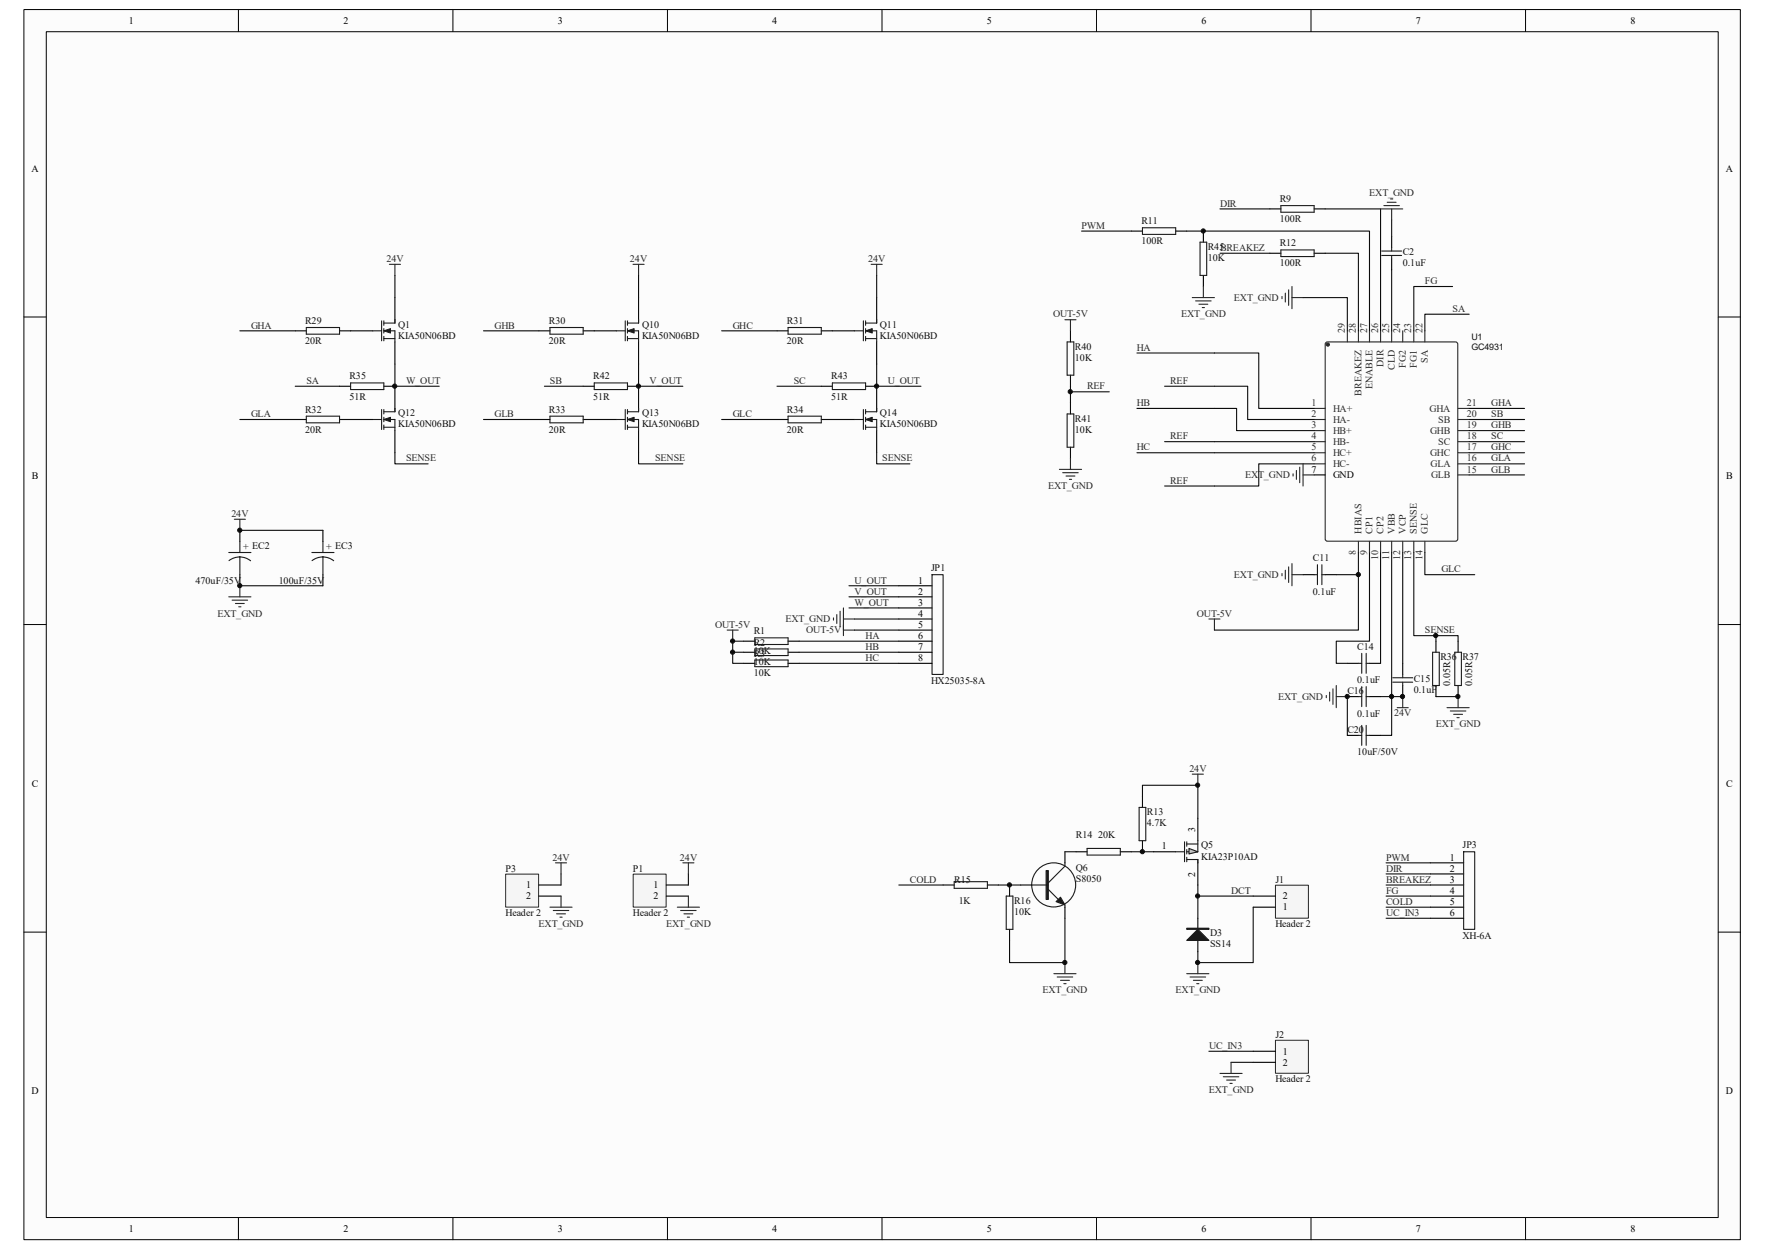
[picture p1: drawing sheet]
<svg xmlns="http://www.w3.org/2000/svg" width="297mm" height="210mm" viewBox="0 0 297 210" stroke-linecap="round" stroke-linejoin="round" font-family="sans-serif">
<path d="M4.1 1.7h288.8v206.7h-288.8z" fill="#fcfcfc"/>
<path d="M4 1.6h288.9v206.8h-288.9z" fill="none" stroke="#000" stroke-width=".17"/>
<path d="M7.8 5.4h281.3v199.3h-281.3z" fill="#fcfcfc"/>
<g fill="none" stroke="#000" stroke-width=".17">
<path d="M7.8 5.3h281.3v199.4h-281.3zM40.1 1.6v3.7M76.2 1.6v3.7M112.3 1.6v3.7M148.4 1.6v3.7M184.5 1.6v3.7M220.6 1.6v3.7M256.7 1.6v3.7M4 53.3h3.7M289.2 53.3h3.7M4 105h3.7M289.2 105h3.7"/>
<path d="M4 156.7h3.7M289.2 156.7h3.7M40.1 204.7v3.7M76.2 204.7v3.7M112.3 204.7v3.7M148.4 204.7v3.7M184.5 204.7v3.7M220.6 204.7v3.7M256.7 204.7v3.7"/>
</g>
<g fill="none" stroke="#292929" stroke-width=".19">
<path d="M223.2 57.5h21.7l.4 .2v32.9l-.2 .3-21.7 .1-.3-.2-.1-32.9zM226.7 55.6v1.9M228.6 55.6v1.9M230.5 55.6v1.9M232.3 55.6v1.9M234.2 55.6v1.9M236 55.6v1.9M237.9 55.6v1.9M239.8 55.6v1.9M221.1 68.7h1.9M221.1 70.5h1.9M221.1 72.4h1.9"/>
<path d="M221.1 74.3h1.9M221.1 76.1h1.9M221.1 78h1.9M245.4 68.7h1.8M245.4 70.5h1.8M245.4 72.4h1.8M245.4 74.3h1.8M245.4 76.1h1.8M245.4 78h1.8M245.4 79.9h1.8M228.6 91v1.9M230.5 91v1.9"/>
<path d="M232.3 91v1.9M234.2 91v1.9M236 91v1.9M237.9 91v1.9M239.8 91v1.9"/>
</g>
<circle cx="223.4" cy="57.9" r=".26" fill="#292929" stroke="#292929" stroke-width=".19"/>
<g fill="none" stroke="#000" stroke-width=".19">
<path d="M190.4 38.9h1.9M197.8 38.9h1.9M202.5 38.9v1.8M213.7 35.1h1.8M221.1 35.1h1.9M234.2 39.8v1.9M49.7 55.6h1.8M57.1 55.6h5.6M66.5 50v3.8M66.5 57.5v3.7M90.7 55.6h1.8M98.1 55.6h5.6"/>
<path d="M107.5 50v3.8M107.5 57.5v3.7M130.7 55.6h1.9M138.2 55.6h5.6M147.5 50v3.8M147.5 57.5v3.7M180.1 55.6v1.9M202.5 46.3v1.9M213.7 42.6h1.8M221.1 42.6h1.9M234.2 43.5v1.9M49.7 70.5h1.8"/>
<path d="M57.1 70.5h5.6M57.1 64.9h1.9M64.6 64.9h1.9v3.8M66.5 72.4v3.7M90.7 70.5h1.8M98.1 70.5h5.6M98.1 64.9h1.9M105.6 64.9h1.9v3.8M107.5 72.4v3.7M130.7 70.5h1.9M138.2 70.5h5.6M138.2 64.9h1.9"/>
<path d="M145.7 64.9h1.8v3.8M147.5 72.4v3.7M180.1 63.1v1.8M180.1 67.7v1.9M180.1 75.2v1.9M221.1 79.9h1.9M40.4 89.2v1.8M40.4 96.6v1.9M219.3 96.6h1.8M223 96.6h1.9M226.7 111.5h1.9M226.7 117.1h1.9"/>
<path d="M230.5 111.5h1.8M230.5 117.1h1.8M236 111.5v1.9M236 115.3v1.8M241.6 107.8v1.9M241.6 115.3v1.8M245.4 107.8v1.9M245.4 115.3v1.8M226.7 123.7h1.9M230.5 123.7h1.8"/>
</g>
<g fill="none" stroke="#0e0e0e" stroke-width=".19">
<path d="M182 38.9h8.4M199.7 38.9h30.8v16.7M205.3 35.1h8.4M223 35.1h9.3v20.5M234.2 37v2.8M40.4 55.6h9.3M66.5 46.3v3.7M81.4 55.6h9.3M107.5 46.3v3.7M121.4 55.6h9.3M147.5 46.3v3.7M191.3 59.4h20.5v9.3h9.3"/>
<path d="M205.3 42.6h8.4M219.3 50h7.4v5.6M223 42.6h5.6v13M234.2 45.4v10.2M244.4 48.2h-6.5v7.4M247.2 52.8h-7.4v2.8M40.4 70.5h9.3M49.7 64.9h7.4M66.5 76.1v1.9h5.5M66.5 61.2v3.7h7.4M81.4 70.5h9.3M91.6 64.9h6.5"/>
<path d="M107.5 76.1v1.9h7.4M107.5 61.2v3.7h7.4M121.4 70.5h9.3M130.7 64.9h7.5M147.5 76.1v1.9h5.6M147.5 61.2v3.7h7.5M180.1 64.9v2.8M180.1 65.9h6.6M191.3 68.7h16.8v3.7h13M191.3 76.1h29.8M196 64.9h14v5.6h11.1M196 74.3h25.1"/>
<path d="M221.1 78h-9.3v3.7h-15.8M247.2 76.1h9.3M247.2 74.3h9.3M247.2 68.7h9.3M247.2 70.5h9.3M247.2 72.4h9.3M247.2 78h9.3M247.2 79.9h9.3M142.9 98.5h8.4M224.9 96.6h3.7M228.6 96.6v9.3h-24.2M228.6 92.9v3.7"/>
<path d="M230.5 92.9v14.9h-5.6v3.7h1.8M232.3 92.9v18.6M234.2 92.9v30.8h-1.9M236 92.9v18.6M237.9 92.9v14h7.5v.9M239.8 92.9v3.7h8.4M142.9 100.4h8.4M142.9 102.2h8.4M226.7 117.1v6.6M232.3 117.1h3.7M241.6 117.1h3.8M241.6 106.9v.9"/>
</g>
<g fill="none" stroke="#1c1c1c" stroke-width=".19">
<path d="M192.3 38.3h5.5v1.1h-5.5zM215.5 34.6h5.6v1.1h-5.6zM51.5 55.1h5.6v1.1h-5.6zM62.7 55.6h1.5M64.2 54v3.3M64.6 55.6h1.9v1.9M64.6 56.9h1.9M64.6 54v.7M64.6 55.3v.7M64.6 56.6v.7M66.5 53.8v.5h-1.9M92.5 55.1h5.6v1.1h-5.6z"/>
<path d="M103.7 55.6h1.5M105.2 54v3.3M105.6 55.6h1.9v1.9M105.6 56.9h1.9M105.6 54v.7M105.6 55.3v.7M105.6 56.6v.7M107.5 53.8v.5h-1.9M132.6 55.1h5.6v1.1h-5.6zM143.8 55.6h1.5M145.3 54v3.3M145.7 55.6h1.8v1.9"/>
<path d="M145.7 56.9h1.8M145.7 54v.7M145.7 55.3v.7M145.7 56.6v.7M147.5 53.8v.5h-1.8M179.6 57.5h1.1v5.6h-1.1zM201.9 40.7h1.2v5.6h-1.2zM215.5 42h5.6v1.1h-5.6zM232.5 42.2h3.4M232.5 43h3.4M234.2 41.7v.5M234.2 43v.5"/>
<path d="M51.5 70h5.6v1.1h-5.6zM59 64.4h5.6v1.1h-5.6zM62.7 70.5h1.5M64.2 68.9v3.3M64.6 70.5h1.9v1.9M64.6 68.9v.7M64.6 70.2v.7M64.6 71.5v.7M64.6 71.8h1.9M66.5 68.7v.5h-1.9M92.5 70h5.6v1.1h-5.6zM100 64.4h5.6v1.1h-5.6z"/>
<path d="M103.7 70.5h1.5M105.2 68.9v3.3M105.6 70.5h1.9v1.9M105.6 71.8h1.9M105.6 68.9v.7M105.6 70.2v.7M105.6 71.5v.7M107.5 68.7v.5h-1.9M132.6 70h5.6v1.1h-5.6zM140.1 64.4h5.6v1.1h-5.6zM143.8 70.5h1.5M145.3 68.9v3.3"/>
<path d="M145.7 70.5h1.8v1.9M145.7 71.8h1.8M145.7 68.9v.7M145.7 70.2v.7M145.7 71.5v.7M147.5 68.7v.5h-1.8M179.6 69.6h1.1v5.6h-1.1zM38.5 92.9h3.7M40.4 91v1.9M40.4 93.6v3M40.4 93.7l1.1 .2 .7 .4M40.4 93.7l-.8 .1-1.1 .5"/>
<path d="M221.1 96.6h.6M221.7 95v3.3M222.4 96.6h.6M222.4 95v3.3M228.6 111.5h.6M228.6 117.1h.6M229.2 109.9v3.3M229.2 115.5v3.3M229.9 111.5h.6M229.9 109.9v3.3M229.9 115.5v3.3M229.9 117.1h.6"/>
<path d="M234.4 114h3.3M234.4 114.7h3.3M236 113.4v.6M236 114.7v.6M241.1 109.7h1.1v5.6h-1.1zM244.8 109.7h1.1v5.6h-1.1zM228.6 123.7h.6M229.2 122v3.3M229.9 122v3.3M229.9 123.7h.6"/>
</g>
<g fill="none" stroke="#262626" stroke-width=".19">
<path d="M232.3 35.1h3.7M232.9 34.6h2.6M233.4 34h1.5M234 33.5h.4M234.2 35.1v1.9M65.5 44.4h1.9M66.5 44.4v1.9M106.5 44.4h1.9M107.5 44.4v1.9M146.6 44.4h1.9M147.5 44.4v1.9M179.2 53.8h1.9"/>
<path d="M180.1 53.8v1.8M200.6 50h3.8M201.2 50.6h2.6M201.8 51.2h1.4M202.3 51.7h.4M202.5 48.2v1.8M215.7 49.9v.3M216.3 49.3v1.5M216.8 48.7v2.6M217.4 48.2v3.7M217.4 50h1.9M178.3 78.9h3.7"/>
<path d="M178.8 79.5h2.6M180.1 77.1v1.8M217.6 79.7v.3M218.2 79.1v1.5M218.7 78.6v2.6M219.3 78v3.7M219.3 79.9h1.8M39.4 87.3h1.9M40.4 87.3v1.9M40.4 98.5v1.9M179.4 80h1.5M180 80.6h.3"/>
<path d="M215.7 96.4v.4M216.3 95.9v1.5M216.8 95.3v2.6M217.4 94.8v3.7M217.4 96.6h1.9M38.5 100.4h3.7M39.1 100.9h2.6M39.6 101.5h1.5M40.2 102h.4M141.9 105v1.9M141.9 105.9h1.9M203.4 104.1h1.9"/>
<path d="M204.4 104.1v1.8M223.2 116.9v.4M223.7 116.4v1.5M224.3 115.8v2.6M224.9 115.3v3.7M224.9 117.1h1.8M235.1 119h1.9M236 117.1v1.9M243.5 119h3.7M244.1 119.6h2.6M245.4 117.1v1.9M244.6 120.1h1.5"/>
<path d="M245.2 120.7h.4"/>
</g>
<g fill="#1c1c1c" stroke="#1c1c1c" stroke-width=".17">
<path d="M64.6 55.6l1.1-.3v.7z"/>
<path d="M64.6 70.5l1.1-.3v.7z"/>
<path d="M105.6 55.6l1.1-.3v.7z"/>
<path d="M105.6 70.5l1.1-.3v.7z"/>
<path d="M145.7 55.6l1.1-.3v.7z"/>
<path d="M145.7 70.5l1.1-.3v.7z"/>
</g>
<path d="M85.1 147h5.5v5.5h-5.5z" fill="#f5f5f5"/>
<path d="M85.1 147h5.5v5.5h-5.5z" fill="none" stroke="#262626" stroke-width=".17"/>
<path d="M90.7 148.8h3.7M90.7 150.7h3.7" fill="none" stroke="#000" stroke-width=".19"/>
<path d="M92.5 152.5h3.8M93.1 153.1h2.6M93.7 153.7h1.5M94.2 154.2h.4M94.4 150.7v1.8" fill="none" stroke="#262626" stroke-width=".19"/>
<path d="M94.4 146.9v1.9" fill="none" stroke="#0e0e0e" stroke-width=".19"/>
<path d="M106.6 147h5.5v5.5h-5.5z" fill="#f5f5f5"/>
<path d="M106.6 147h5.5v5.5h-5.5z" fill="none" stroke="#262626" stroke-width=".17"/>
<g fill="none" stroke="#000" stroke-width=".19">
<path d="M192.3 133.9v1.9M112.1 148.8h3.7M112.1 150.7h3.7M158.7 148.8h1.9M166.2 148.8h1.8M169.9 148.8v1.9M169.9 156.3v1.8M171.8 148.8h1.8M179.2 143.2v1.9M179.2 152.5v1.9M181.1 143.2h1.8M188.5 143.2h1.9"/>
<path d="M192.3 141.4v1.8M201.6 154.4v1.9M201.6 158.1v1.9M240.7 148.8h5.6M240.7 150.7h5.6M240.7 145.1h5.6M240.7 146.9h5.6M240.7 152.5h5.6M240.7 154.4h5.6"/>
</g>
<path d="M200.6 130.2h1.9M201.6 130.2v1.8M114 152.5h3.7M114.5 153.1h2.6M115.1 153.7h1.5M115.7 154.2h.3M115.8 150.7v1.8" fill="none" stroke="#262626" stroke-width=".19"/>
<g fill="none" stroke="#0e0e0e" stroke-width=".19">
<path d="M115.8 146.9v1.9M151.3 148.8h7.4M168 148.8h3.8M179.2 154.4v7.5h-9.3v-3.8M179.2 143.2h1.9M190.4 143.2h3.7M201.6 148.8v5.6M201.6 150.7h9.3M233.3 148.8h7.4M233.3 150.7h7.4M233.3 146.9h7.4M233.3 152.5h7.4"/>
<path d="M233.3 145.1h7.4M233.3 154.4h7.4"/>
</g>
<g fill="none" stroke="#1c1c1c" stroke-width=".19">
<path d="M191.7 135.8h1.1v5.6h-1.1zM160.6 148.3h5.6v1.1h-5.6zM169.3 150.7h1.1v5.6h-1.1zM173.6 148.8h2.8M176.4 149.6l1.7 1.6M179.2 145.1v.5l-2.8 2.8M179.2 152.2v.3M182.9 142.7h5.6v1.1h-5.6zM246.3 143.2h1.9v13.1h-1.9z"/>
<circle cx="177.3" cy="148.8" r="3.7"/>
</g>
<g fill="#1c1c1c" stroke="#1c1c1c" stroke-width=".19">
<path d="M178.5 150.9l.7 1.3-1.5-.6z"/>
<path d="M199.7 158.1l1.9-1.8 1.8 1.8z"/>
<path d="M176 146.4h.4v4.8h-.4z" fill-rule="evenodd"/>
<path d="M199.7 156.1h3.7v.2h-3.7z" fill-rule="evenodd"/>
</g>
<path d="M214.7 148.9h5.5v5.5h-5.5z" fill="#f5f5f5"/>
<path d="M214.6 148.8h5.6v5.6h-5.6z" fill="none" stroke="#262626" stroke-width=".17"/>
<path d="M151.3 98.5h5.5M151.3 100.4h5.5M151.3 102.2h5.5M151.3 104.1h5.5M151.3 105.9h5.5M151.3 107.8h5.5M151.3 109.7h5.5M151.3 111.5h5.5M210.9 152.5h3.7M210.9 150.7h3.7" fill="none" stroke="#000" stroke-width=".19"/>
<path d="M156.8 96.6h1.9v16.8h-1.9z" fill="none" stroke="#1c1c1c" stroke-width=".19"/>
<path d="M143.8 105.9h7.5M143.8 104.1h7.5" fill="none" stroke="#0e0e0e" stroke-width=".19"/>
<path d="M140.3 103.9v.4M140.8 103.3v1.5M141.4 102.8v2.6M141.9 102.2v3.7M141.9 104.1h1.9" fill="none" stroke="#262626" stroke-width=".19"/>
<path d="M214.7 175h5.5v5.5h-5.5z" fill="#f5f5f5"/>
<path d="M214.6 174.9h5.6v5.6h-5.6z" fill="none" stroke="#262626" stroke-width=".17"/>
<path d="M201.6 137.6v3.8M194.1 143.2h3.7M201.6 145.1v3.7M210.9 176.8h3.7M210.9 178.6h3.7" fill="none" stroke="#000" stroke-width=".19"/>
<path d="M203.4 176.8h7.5M207.2 178.6h3.7" fill="none" stroke="#0e0e0e" stroke-width=".19"/>
<path d="M93.5 145.1h1.8M94.4 145.1v1.8M114.9 145.1h1.9M115.8 145.1v1.8" fill="none" stroke="#262626" stroke-width=".19"/>
<path d="M197.8 143.2h1.5M199.3 141.5v3.4M199.7 144.5h1.9v.6M199.7 141.9h1.9M199.7 141.5v.8M199.7 142.8v.8M199.7 144.2v.7M201.6 141.4v1.8h-1.9" fill="none" stroke="#1c1c1c" stroke-width=".19"/>
<path d="M200.1 142.7l1.5 .5-1.5 .4z" fill="#c0c0c0" stroke="#1c1c1c" stroke-width=".19"/>
<path d="M40.4 89.2h13.9M40.4 98.5h13.9M123.3 109.7h1.9M125.2 107.8h-1.9v3.7h1.9M134.5 107.8h16.8M134.5 109.7h16.8M134.5 111.5h16.8M192.3 133.9v-1.9h9.3v5.6M210.9 152.5v9.4h-9.3v-1.9" fill="none" stroke="#0e0e0e" stroke-width=".19"/>
<path d="M54.3 89.2v1.8M54.3 96.6v1.9M125.2 107.8h1.8M125.2 109.7h1.8M125.2 111.5h1.8M132.6 107.8h1.9M132.6 109.7h1.9M132.6 111.5h1.9" fill="none" stroke="#000" stroke-width=".19"/>
<path d="M52.5 92.9h3.7M54.3 93.7l1.2 .2 .7 .4M54.3 93.7l-.7 .1-1.1 .5M54.3 91v1.9M54.3 93.6v3M127 107.3h5.6v1.1h-5.6zM127 109.1h5.6v1.1h-5.6zM127 111h5.6v1.1h-5.6z" fill="none" stroke="#1c1c1c" stroke-width=".19"/>
<g fill="none" stroke="#262626" stroke-width=".19">
<path d="M122.4 105.9h1.8M123.3 105.9v1.9M177.3 163.7h3.8M177.9 164.3h2.6M178.5 164.8h1.5M179 165.4h.4M179.2 161.9v1.8M199.7 163.7h3.7M200.3 164.3h2.6M200.8 164.8h1.5M201.4 165.4h.4M201.6 161.9v1.8"/>
<path d="M207.2 178.6v1.9M205.3 180.5h3.7M205.9 181.1h2.6M206.4 181.6h1.5M207 182.2h.3"/>
</g>
<g fill="#0e0e0e" stroke="#0e0e0e" stroke-width=".17">
<circle cx="40.3" cy="98.5" r=".35"/>
<circle cx="40.3" cy="89.2" r=".35"/>
<circle cx="66.4" cy="64.9" r=".35"/>
<circle cx="107.4" cy="64.9" r=".35"/>
<circle cx="123.3" cy="109.7" r=".35"/>
<circle cx="123.3" cy="107.8" r=".35"/>
<circle cx="147.5" cy="64.9" r=".35"/>
<circle cx="169.9" cy="148.8" r=".35"/>
<circle cx="179.2" cy="161.8" r=".35"/>
<circle cx="180.1" cy="65.9" r=".35"/>
<circle cx="192.2" cy="143.2" r=".35"/>
<circle cx="201.5" cy="161.8" r=".35"/>
<circle cx="201.5" cy="150.7" r=".35"/>
<circle cx="201.5" cy="132" r=".35"/>
<circle cx="202.5" cy="38.8" r=".35"/>
<circle cx="226.7" cy="117.1" r=".35"/>
<circle cx="228.6" cy="96.6" r=".35"/>
<circle cx="234.2" cy="117.1" r=".35"/>
<circle cx="236" cy="117.1" r=".35"/>
<circle cx="241.6" cy="106.9" r=".35"/>
<circle cx="245.3" cy="117.1" r=".35"/>
</g>
<g font-size="1.7">
<text x="21.7" y="4">1</text>
<text x="57.8" y="4">2</text>
<text x="93.9" y="4">3</text>
<text x="130" y="4">4</text>
<text x="166.1" y="4">5</text>
<text x="202.2" y="4">6</text>
<text x="238.3" y="4">7</text>
<text x="274.4" y="4">8</text>
<text x="5.3" y="28.9">A</text>
<text x="290.4" y="28.9">A</text>
<text x="5.3" y="80.6">B</text>
<text x="220.7" y="79.5">7</text>
<text x="224.3" y="80.4">GND</text>
<text x="290.5" y="80.6">B</text>
<text x="154.5" y="98.1">1</text>
<text x="154.5" y="100">2</text>
<text x="154.5" y="101.9">3</text>
<text x="154.5" y="103.7">4</text>
<text x="154.5" y="105.6">5</text>
<text x="154.5" y="107.4">6</text>
<text x="154.5" y="109.3">7</text>
<text x="154.5" y="111.2">8</text>
<text x="5.3" y="132.3">C</text>
<text x="290.5" y="132.3">C</text>
<text x="195.5" y="142.8">1</text>
<text x="201.1" y="139.9" transform="rotate(-90 201.1 139.9)">3</text>
<text x="88.5" y="149.4">1</text>
<text x="110" y="149.4">1</text>
<text x="201.1" y="147.4" transform="rotate(-90 201.1 147.4)">2</text>
<text x="244" y="144.7">1</text>
<text x="244" y="146.6">2</text>
<text x="244" y="148.4">3</text>
<text x="88.5" y="151.2">2</text>
<text x="110" y="151.2">2</text>
<text x="215.9" y="153.1">1</text>
<text x="215.9" y="151.2">2</text>
<text x="244" y="150.3">4</text>
<text x="244" y="152.1">5</text>
<text x="244" y="154">6</text>
<text x="215.9" y="177.3">1</text>
<text x="215.9" y="179.2">2</text>
<text x="5.3" y="184">D</text>
<text x="290.4" y="184">D</text>
<text x="21.7" y="207.1">1</text>
<text x="57.8" y="207.1">2</text>
<text x="93.9" y="207.1">3</text>
<text x="130" y="207.1">4</text>
<text x="166.1" y="207.1">5</text>
<text x="202.2" y="207.1">6</text>
<text x="238.3" y="207.1">7</text>
<text x="274.4" y="207.1">8</text>
</g>
<g font-size="1.7" fill="#262626">
<text x="205.3" y="34.8">DIR</text>
<text x="230.4" y="32.9">EXT_GND</text>
<text x="182" y="38.5">PWM</text>
<text x="65" y="44.1">24V</text>
<text x="106" y="44.1">24V</text>
<text x="146.1" y="44.1">24V</text>
<text x="239.8" y="47.8">FG</text>
<text x="177.2" y="53.4">OUT-5V</text>
<text x="198.8" y="53.3">EXT_GND</text>
<text x="207.6" y="50.6">EXT_GND</text>
<text x="244.4" y="52.5">SA</text>
<text x="42.2" y="55.2">GHA</text>
<text x="83.2" y="55.2">GHB</text>
<text x="123.3" y="55.2">GHC</text>
<text x="191.3" y="59">HA</text>
<text x="51.6" y="64.6">SA</text>
<text x="68.3" y="64.6">W_OUT</text>
<text x="92.5" y="64.6">SB</text>
<text x="109.3" y="64.6">V_OUT</text>
<text x="133.6" y="64.6">SC</text>
<text x="149.4" y="64.6">U_OUT</text>
<text x="182.9" y="65.5">REF</text>
<text x="196.9" y="64.6">REF</text>
<text x="42.2" y="70.1">GLA</text>
<text x="83.2" y="70.1">GLB</text>
<text x="123.3" y="70.1">GLC</text>
<text x="191.3" y="68.3">HB</text>
<text x="251" y="68.3">GHA</text>
<text x="251" y="70.1">SB</text>
<text x="68.3" y="77.6">SENSE</text>
<text x="110.2" y="77.6">SENSE</text>
<text x="148.5" y="77.6">SENSE</text>
<text x="191.3" y="75.7">HC</text>
<text x="196.9" y="73.9">REF</text>
<text x="251" y="77.6">GLA</text>
<text x="251" y="72">GHB</text>
<text x="251" y="75.7">GHC</text>
<text x="251" y="73.9">SC</text>
<text x="176.4" y="82.2">EXT_GND</text>
<text x="196.9" y="81.3">REF</text>
<text x="209.5" y="80.4">EXT_GND</text>
<text x="251" y="79.5">GLB</text>
<text x="38.9" y="86.9">24V</text>
<text x="143.8" y="98.1">U_OUT</text>
<text x="143.8" y="100">V_OUT</text>
<text x="143.8" y="101.9">W_OUT</text>
<text x="207.6" y="97.2">EXT_GND</text>
<text x="242.6" y="96.2">GLC</text>
<text x="36.6" y="103.7">EXT_GND</text>
<text x="120.4" y="105.6">OUT-5V</text>
<text x="132.2" y="104.6">EXT_GND</text>
<text x="135.7" y="106.5">OUT-5V</text>
<text x="145.7" y="107.4">HA</text>
<text x="201.4" y="103.7">OUT-5V</text>
<text x="239.8" y="106.5">SENSE</text>
<text x="145.7" y="111.2">HC</text>
<text x="145.7" y="109.3">HB</text>
<text x="215.1" y="117.7">EXT_GND</text>
<text x="234.6" y="120.4">24V</text>
<text x="241.6" y="122.3">EXT_GND</text>
<text x="200.2" y="129.8">24V</text>
<text x="93" y="144.7">24V</text>
<text x="114.4" y="144.7">24V</text>
<text x="153.1" y="148.4">COLD</text>
<text x="233.3" y="144.7">PWM</text>
<text x="233.3" y="146.6">DIR</text>
<text x="233.3" y="148.4">BREAKEZ</text>
<text x="90.6" y="155.8">EXT_GND</text>
<text x="112.1" y="155.8">EXT_GND</text>
<text x="207.2" y="150.3">DCT</text>
<text x="233.3" y="150.3">FG</text>
<text x="233.3" y="152.1">COLD</text>
<text x="233.3" y="154">UC_IN3</text>
<text x="175.4" y="167">EXT_GND</text>
<text x="197.8" y="167">EXT_GND</text>
<text x="203.5" y="176.4">UC_IN3</text>
<text x="203.4" y="183.8">EXT_GND</text>
</g>
<g font-size="1.7" fill="#0e0e0e">
<text x="215.3" y="34">R9</text>
<text x="192.1" y="37.7">R11</text>
<text x="192.1" y="41.1">100R</text>
<text x="203.2" y="42">R45BREAKEZ</text>
<text x="215.3" y="41.4">R12</text>
<text x="215.3" y="37.3">100R</text>
<text x="203.2" y="43.9">10K</text>
<text x="215.3" y="44.8">100R</text>
<text x="236.1" y="42.9">C2</text>
<text x="236.1" y="44.8">0.1uF</text>
<text x="51.4" y="54.5">R29</text>
<text x="51.4" y="57.9">20R</text>
<text x="67" y="55.1">Q1</text>
<text x="67" y="56.9">KIA50N06BD</text>
<text x="92.4" y="54.5">R30</text>
<text x="92.4" y="57.9">20R</text>
<text x="108" y="55.1">Q10</text>
<text x="108" y="56.9">KIA50N06BD</text>
<text x="132.4" y="54.5">R31</text>
<text x="132.4" y="57.9">20R</text>
<text x="148.1" y="55.1">Q11</text>
<text x="148.1" y="56.9">KIA50N06BD</text>
<text x="180.9" y="58.8">R40</text>
<text x="58.8" y="63.8">R35</text>
<text x="99.8" y="63.8">R42</text>
<text x="139.9" y="63.8">R43</text>
<text x="180.9" y="60.7">10K</text>
<text x="51.4" y="69.4">R32</text>
<text x="58.8" y="67.2">51R</text>
<text x="67" y="70">Q12</text>
<text x="67" y="71.8">KIA50N06BD</text>
<text x="92.4" y="69.4">R33</text>
<text x="99.8" y="67.2">51R</text>
<text x="108" y="70">Q13</text>
<text x="108" y="71.8">KIA50N06BD</text>
<text x="132.4" y="69.4">R34</text>
<text x="139.9" y="67.2">51R</text>
<text x="148.1" y="70">Q14</text>
<text x="148.1" y="71.8">KIA50N06BD</text>
<text x="180.9" y="70.9">R41</text>
<text x="51.4" y="72.8">20R</text>
<text x="92.4" y="72.8">20R</text>
<text x="132.4" y="72.8">20R</text>
<text x="180.9" y="72.8">10K</text>
<text x="40.9" y="92.5">+ EC2</text>
<text x="54.9" y="92.5">+ EC3</text>
<text x="220.9" y="94.4">C11</text>
<text x="32.9" y="98.1">470uF/35V</text>
<text x="46.9" y="98.1">100uF/35V</text>
<text x="156.7" y="96.1">JP1</text>
<text x="220.9" y="100">0.1uF</text>
<text x="126.8" y="106.7">R1</text>
<text x="126.8" y="110">10K</text>
<text x="126.8" y="108.5">R2</text>
<text x="126.8" y="111.9">10K</text>
<text x="126.8" y="110.4">R3</text>
<text x="126.8" y="113.7">10K</text>
<text x="228.4" y="109.3">C14</text>
<text x="242.4" y="111">R36</text>
<text x="246.1" y="111">R37</text>
<text x="156.7" y="115.1">HX25035-8A</text>
<text x="226.7" y="116.8">C16</text>
<text x="228.4" y="114.9">0.1uF</text>
<text x="237.9" y="114.7">C15</text>
<text x="237.9" y="116.5">0.1uF</text>
<text x="244" y="115.3" transform="rotate(-90 244 115.3)">0.05R</text>
<text x="247.7" y="115.3" transform="rotate(-90 247.7 115.3)">0.05R</text>
<text x="226.7" y="123.3">C20</text>
<text x="228.4" y="120.5">0.1uF</text>
<text x="228.4" y="127">10uF/50V</text>
<text x="193" y="137.1">R13</text>
<text x="181.1" y="141">R14 20K</text>
<text x="193" y="138.9">4.7K</text>
<text x="202.1" y="142.7">Q5</text>
<text x="246.1" y="142.7">JP3</text>
<text x="85.1" y="146.6">P3</text>
<text x="106.5" y="146.6">P1</text>
<text x="160.6" y="148.4">R15</text>
<text x="181.1" y="146.4">Q6</text>
<text x="181.1" y="148.3">S8050</text>
<text x="202.1" y="144.5">KIA23P10AD</text>
<text x="214.6" y="148.4">J1</text>
<text x="85.1" y="154">Header 2</text>
<text x="106.5" y="154">Header 2</text>
<text x="161.3" y="152">1K</text>
<text x="170.6" y="152">R16</text>
<text x="170.6" y="153.8">10K</text>
<text x="214.6" y="155.9">Header 2</text>
<text x="203.6" y="157.4">D3</text>
<text x="203.6" y="159.2">SS14</text>
<text x="246.1" y="157.9">XH-6A</text>
<text x="214.6" y="174.5">J2</text>
<text x="214.6" y="182">Header 2</text>
</g>
<g font-size="1.7" fill="#292929">
<text x="226.3" y="56" transform="rotate(-90 226.3 56)">29</text>
<text x="228.2" y="56" transform="rotate(-90 228.2 56)">28</text>
<text x="230" y="56" transform="rotate(-90 230 56)">27</text>
<text x="231.9" y="56" transform="rotate(-90 231.9 56)">26</text>
<text x="233.8" y="56" transform="rotate(-90 233.8 56)">25</text>
<text x="235.6" y="56" transform="rotate(-90 235.6 56)">24</text>
<text x="237.5" y="56" transform="rotate(-90 237.5 56)">23</text>
<text x="239.4" y="56" transform="rotate(-90 239.4 56)">22</text>
<text x="231" y="65.4" transform="rotate(-90 231 65.4)">ENABLE</text>
<text x="232.8" y="61.7" transform="rotate(-90 232.8 61.7)">DIR</text>
<text x="234.7" y="62.2" transform="rotate(-90 234.7 62.2)">CLD</text>
<text x="236.6" y="61.8" transform="rotate(-90 236.6 61.8)">FG2</text>
<text x="238.4" y="61.8" transform="rotate(-90 238.4 61.8)">FG1</text>
<text x="240.3" y="61" transform="rotate(-90 240.3 61)">SA</text>
<text x="220.7" y="68.3">1</text>
<text x="220.7" y="70.1">2</text>
<text x="224.3" y="69.2">HA+</text>
<text x="224.3" y="71.1">HA-</text>
<text x="229.1" y="66.6" transform="rotate(-90 229.1 66.6)">BREAKEZ</text>
<text x="240.6" y="69.2">GHA</text>
<text x="242" y="71.1">SB</text>
<text x="246.8" y="70.1">20</text>
<text x="246.8" y="68.3">21</text>
<text x="220.7" y="72">3</text>
<text x="220.7" y="73.9">4</text>
<text x="220.7" y="75.7">5</text>
<text x="220.7" y="77.6">6</text>
<text x="224.3" y="72.9">HB+</text>
<text x="224.3" y="74.8">HB-</text>
<text x="224.3" y="76.7">HC+</text>
<text x="240.7" y="76.7">GHC</text>
<text x="240.7" y="72.9">GHB</text>
<text x="242" y="74.8">SC</text>
<text x="246.8" y="77.6">16</text>
<text x="246.8" y="75.7">17</text>
<text x="246.8" y="73.9">18</text>
<text x="246.8" y="72">19</text>
<text x="224.3" y="78.5">HC-</text>
<text x="240.7" y="78.5">GLA</text>
<text x="240.8" y="80.4">GLB</text>
<text x="246.8" y="79.5">15</text>
<text x="229.1" y="89.7" transform="rotate(-90 229.1 89.7)">HBIAS</text>
<text x="231" y="89.7" transform="rotate(-90 231 89.7)">CP1</text>
<text x="232.8" y="89.7" transform="rotate(-90 232.8 89.7)">CP2</text>
<text x="234.7" y="89.7" transform="rotate(-90 234.7 89.7)">VBB</text>
<text x="236.6" y="89.7" transform="rotate(-90 236.6 89.7)">VCP</text>
<text x="238.4" y="89.7" transform="rotate(-90 238.4 89.7)">SENSE</text>
<text x="240.3" y="89.7" transform="rotate(-90 240.3 89.7)">GLC</text>
<text x="228.2" y="93.4" transform="rotate(-90 228.2 93.4)">8</text>
<text x="230" y="93.4" transform="rotate(-90 230 93.4)">9</text>
<text x="231.9" y="94.2" transform="rotate(-90 231.9 94.2)">10</text>
<text x="233.8" y="94.2" transform="rotate(-90 233.8 94.2)">11</text>
<text x="235.6" y="94.2" transform="rotate(-90 235.6 94.2)">12</text>
<text x="237.5" y="94.2" transform="rotate(-90 237.5 94.2)">13</text>
<text x="239.4" y="94.2" transform="rotate(-90 239.4 94.2)">14</text>
</g>
<g font-size="1.5" fill="#0e0e0e">
<text x="247.6" y="57.1">U1</text>
<text x="247.6" y="58.8">GC4931</text>
</g>
</svg>
